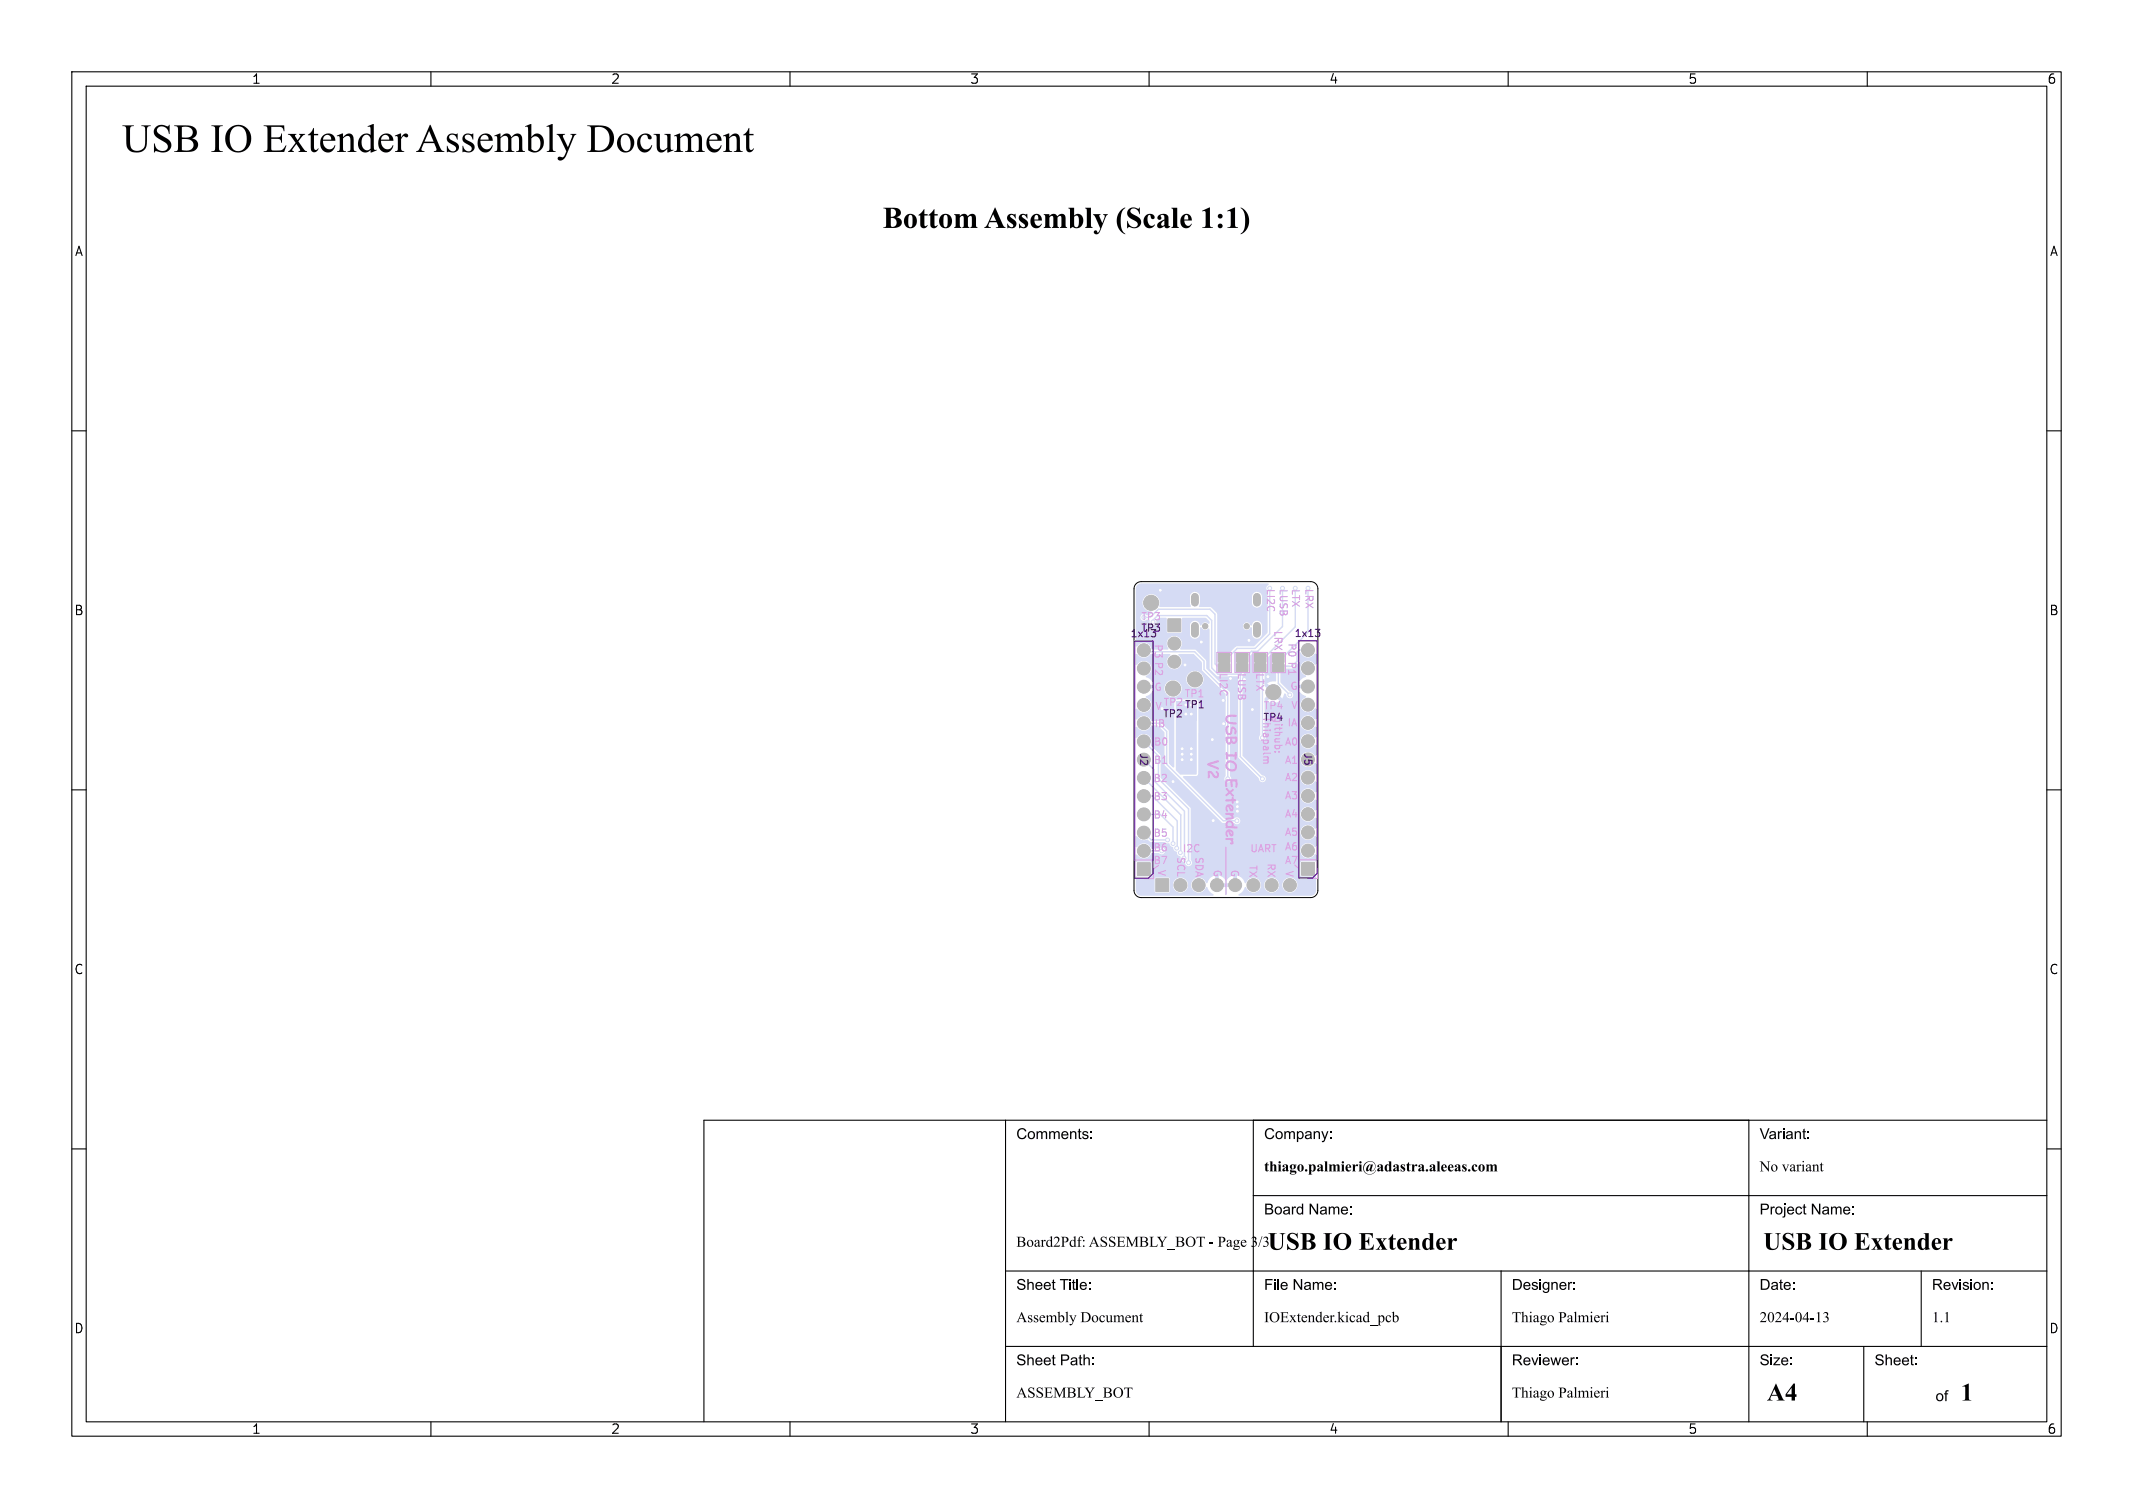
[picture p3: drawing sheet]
<svg xmlns="http://www.w3.org/2000/svg" width="297mm" height="210mm" viewBox="0 0 297 210" stroke-linecap="round" stroke-linejoin="round" font-family="sans-serif">
<path d="M158.2 81.3l.4-.2 .3-.1h23.6a1 1 0 0 1 1 1v42a1 1 0 0 1-1 1h-23.6a1 1 0 0 1-1-1v-42l.1-.4z" fill="none" stroke="#000" stroke-width=".14"/>
<g fill="#d5dbf4" stroke="#d5dbf4" stroke-width=".14">
<path d="M161 122.4h1.7v1.7h-1.7z"/>
<path d="M162.7 86.2h1.7v1.7h-1.7z"/>
<path d="M158.4 120.2h1.7v1.7h-1.7z"/>
<path d="M174.7 92.5l.8-.5 .7 .5v1h-1.5z"/>
<path d="M174.7 91h1.5v1.2l-.7-.5-.8 .5z"/>
<path d="M172.2 92.5l.8-.5 .7 .5v1h-1.5z"/>
<path d="M172.2 91h1.5v1.2l-.7-.5-.8 .5z"/>
<path d="M177.2 92.5l.8-.5 .7 .5v1h-1.5z"/>
<path d="M177.2 91.1h1.5v1.1l-.7-.5-.8 .5z"/>
<path d="M169.7 92.5l.7-.5 .8 .5v1h-1.5z"/>
<path d="M169.7 91h1.5v1.2l-.8-.5-.7 .5z"/>
<path d="M181.3 120.2h1.7v1.7h-1.7z"/>
<circle cx="177.3" cy="96.4" r="1"/>
<circle cx="160.3" cy="83.9" r="1"/>
<circle cx="163.3" cy="95.9" r="1"/>
<circle cx="166.4" cy="94.6" r="1"/>
<circle cx="164.4" cy="123.3" r=".85"/>
<circle cx="166.9" cy="123.3" r=".85"/>
<circle cx="169.4" cy="123.3" r=".85"/>
<circle cx="172" cy="123.3" r=".85"/>
<circle cx="174.5" cy="123.3" r=".85"/>
<circle cx="177.1" cy="123.3" r=".85"/>
<circle cx="179.6" cy="123.3" r=".85"/>
<circle cx="163.5" cy="89.6" r=".85"/>
<circle cx="163.5" cy="92.2" r=".85"/>
<circle cx="159.3" cy="118.5" r=".85"/>
<circle cx="159.3" cy="116" r=".85"/>
<circle cx="159.3" cy="113.4" r=".85"/>
<circle cx="159.3" cy="110.9" r=".85"/>
<circle cx="159.3" cy="108.3" r=".85"/>
<circle cx="159.3" cy="105.8" r=".85"/>
<circle cx="159.3" cy="103.3" r=".85"/>
<circle cx="159.3" cy="100.7" r=".85"/>
<circle cx="159.3" cy="98.2" r=".85"/>
<circle cx="159.3" cy="95.6" r=".85"/>
<circle cx="159.3" cy="93.1" r=".85"/>
<circle cx="159.3" cy="90.6" r=".85"/>
<circle cx="182.1" cy="118.5" r=".85"/>
<circle cx="182.1" cy="115.9" r=".85"/>
<circle cx="182.1" cy="113.4" r=".85"/>
<circle cx="182.1" cy="110.8" r=".85"/>
<circle cx="182.1" cy="108.3" r=".85"/>
<circle cx="182.1" cy="105.8" r=".85"/>
<circle cx="182.1" cy="103.2" r=".85"/>
<circle cx="182.1" cy="100.7" r=".85"/>
<circle cx="182.1" cy="98.1" r=".85"/>
<circle cx="182.1" cy="95.6" r=".85"/>
<circle cx="182.1" cy="93.1" r=".85"/>
<circle cx="182.1" cy="90.5" r=".85"/>
<circle cx="174.4" cy="98.8" r=".27"/>
<circle cx="171.3" cy="94.5" r=".27"/>
<circle cx="161.6" cy="82.2" r=".27"/>
<circle cx="170.3" cy="97.5" r=".27"/>
<circle cx="163.3" cy="108.8" r=".27"/>
<circle cx="170.4" cy="100.8" r=".28"/>
<circle cx="173.9" cy="89.2" r=".27"/>
<circle cx="167.3" cy="89.4" r=".27"/>
<circle cx="172.3" cy="112.3" r=".27"/>
<circle cx="165" cy="92.6" r=".28"/>
<circle cx="176.5" cy="94.2" r=".27"/>
<circle cx="168.8" cy="103" r=".27"/>
<circle cx="172.3" cy="111.7" r=".27"/>
<circle cx="172.3" cy="113" r=".27"/>
<circle cx="168.9" cy="114.3" r=".27"/>
<circle cx="165.9" cy="99.4" r=".27"/>
<circle cx="164.6" cy="105.8" r=".27"/>
<circle cx="164.6" cy="104.3" r=".27"/>
<circle cx="165.1" cy="99.4" r=".27"/>
<circle cx="164.6" cy="105" r=".27"/>
<circle cx="165.9" cy="104.3" r=".27"/>
<circle cx="165.9" cy="105.8" r=".27"/>
<circle cx="165.9" cy="105" r=".27"/>
<circle cx="163.8" cy="118.1" r=".27"/>
<circle cx="163.3" cy="117.5" r=".27"/>
<circle cx="165.5" cy="120.1" r=".27"/>
<circle cx="172.2" cy="114.3" r=".27"/>
<circle cx="175.8" cy="108.5" r=".27"/>
<circle cx="171" cy="108.5" r=".27"/>
<circle cx="164.4" cy="118.7" r=".27"/>
<circle cx="162.6" cy="117" r=".27"/>
<circle cx="179.6" cy="96.8" r=".27"/>
<circle cx="175.8" cy="93.1" r=".27"/>
</g>
<path d="M166.4 83.1v.8M166.4 87.2v1.1M175 83.1v.8M175 87.2v1.1" fill="none" stroke="#d5dbf4" stroke-width="1"/>
<g fill="none" stroke="#d5dbf4" stroke-width=".2">
<path d="M159.3 90.6l.2 .2h6.8l1.4 1.3v1.1l3.3 3.3v12M160.2 86l1.1-1.2h7.2l.7 .7v6.9l.5 .6h.7M161.2 85.7h6.8l.7 .7v6.6l.9 .9h3.1M172.7 93.9v11.5l3.1 3.1M173 93v.6M175.8 93.1v9.6M176.8 81.9v6.4l-2 2h-2.5l-1.1 1.1M178.1 91.4h.1M178.6 81.9v5.4l-3.5 3.4h-.9l-.7 .8M179.5 92.8h-1.5v2.4l1.6 1.6M180.4 81.9v5.4l-4.3 4.2h-.6M181.9 92.8l.2 .3"/>
<path d="M182.1 90.5h-1.2l-.3 .3M182.1 81.9v6.2l-3.3 3.3h-.8M159.3 110.9h1.2l3.4 3.4-.1 3.8M159.3 113.4h2.3l1.7 1.8v2.3M159.3 103.3l2 2v3.2l4.2 4.2v7.4M159.3 100.7h2l1.1 1.2v4.5l7.9 7.9h1.9M159.3 105.8l1.4 1.4v1.5l4.2 4.3v6.4M159.3 108.3l5.1 5.2v5.2M159.3 118.5h2.5M159.3 116l1 1h2.3"/>
</g>
<g fill="#d5dbf4">
<path d="M163.8 97.6h2.7l.2 .1-.1 10.1-.1 .1h-2.2l-.6-.7z"/>
<path d="M158.4 81.5l.5-.2h17.6l.2 .1a.59 .59 0 0 0-.2 .9v1.7h-.8v-.9a.7 .7 0 0 0-.7-.7 .7 .7 0 0 0-.7 .7v1a.7 .7 0 0 0 .8 .5 .7 .7 0 0 0 .6-.6h.8v4.1l-.2 .2h-.6v-1.3a.74 .74 0 0 0-.8-.5 .74 .74 0 0 0-.6 .6h-.2a.54 .54 0 0 0-.8-.3 .54 .54 0 0 0 0 .8 .54 .54 0 0 0 .8-.2l.1-.1 .1 .2v1a.7 .7 0 0 0 .8 .5 .7 .7 0 0 0 .6-.7h.6l-1.6 1.7h-2.5l-.9 .8h-1.7l-.1-.1v-5.3l-.9-.8-1.7-.1 .2-.5v-.9a.7 .7 0 0 0-.7-.7 .7 .7 0 0 0-.7 .7l.1 1.4h-4.3l-.1-.1a1.21 1.21 0 0 0-.9-1.6 1.21 1.21 0 0 0-1.4 1.1 1.21 1.21 0 0 0 1.2 1.3l.1 .2-.3 .3h-.4a.5 .5 0 0 0-.8-.1 .5 .5 0 0 0 .1 .8 .5 .5 0 0 0 .7-.1l.4 .1a.5 .5 0 0 0 .4 .7 .5 .5 0 0 0 .5-.7l.4-.4 1 .1 .1 1.8 .1 .2h1.9l.1-1.9 .1-.2h3.2l.5 .5v.3l-.1 .1a.62 .62 0 0 0-1.1 .2h-.1a.72 .72 0 0 0-.7-.6 .72 .72 0 0 0-.7 .6v1.4a.7 .7 0 0 0 .8 .5 .7 .7 0 0 0 .6-.7v-.8l.1-.2a.72 .72 0 0 0 1.1 .2l.1 .1 .1 5.6 1 1h2.8l.1 .1v11.2l2.9 2.9a.5 .5 0 0 0 .4 .5 .5 .5 0 0 0 .6-.5 .5 .5 0 0 0-.6-.5l-2.7-2.7v-11.2l.3-.3h.5l.1-.2v-2l.5-.5 .1 .2v2.4l.2 .1h.7l.1 .1v8.5a.5 .5 0 0 0-.1 .8 .5 .5 0 0 0 .8 0 .5 .5 0 0 0-.1-.8v-5l.7-.8 .4 .4-.8 .7a1.48 1.48 0 0 0 1.8 0l-.8-.7 .4-.4 .7 .8 .3-.7h.1l.2 .1a.5 .5 0 0 0 .5 .6 .5 .5 0 0 0 .5-.6 .5 .5 0 0 0-.6-.4l-1.2-1.2v-1.3l.6-.2 .1-.5 1.1-.1 .7-.7 .1-1.3 .1-.1a1.15 1.15 0 0 0 1 .7 1.15 1.15 0 0 0 1.1-.6l.2 .1v1.4l-.2 .1a1.08 1.08 0 0 0-1.8-.2 1.08 1.08 0 0 0 .6 1.7l-.1 .2a1.43 1.43 0 0 0-1 1.1h.9v.5h-.9a1.49 1.49 0 0 0 1 1.1v.1a1.08 1.08 0 0 0-.5 1.7 1.08 1.08 0 0 0 1.8-.2l.2 .1v1.4l-.2 .1a1.07 1.07 0 0 0-1.7-.3 1.07 1.07 0 0 0 .1 1.7 1.07 1.07 0 0 0 1.6-.4l.2 .1v1.3l-.2 .1a1.07 1.07 0 0 0-1.7-.3 1.07 1.07 0 0 0 .1 1.7 1.07 1.07 0 0 0 1.6-.4l.2 .1v1.4l-.2 .1a1.07 1.07 0 0 0-1.7-.3 1.07 1.07 0 0 0 .1 1.6 1.07 1.07 0 0 0 1.6-.4l.2 .2v1.3l-.2 .1a1.07 1.07 0 0 0-1.7-.3 1.07 1.07 0 0 0 .1 1.7 1.07 1.07 0 0 0 1.6-.4l.2 .1v1.3l-.2 .1a1.07 1.07 0 0 0-1.7-.2 1.07 1.07 0 0 0 .1 1.6 1.07 1.07 0 0 0 1.6-.4l.2 .1v1.4l-.2 .1a1.07 1.07 0 0 0-1.7-.3 1.07 1.07 0 0 0 .1 1.7 1.07 1.07 0 0 0 1.6-.4l.2 .1v1.3l-.2 .1a1.07 1.07 0 0 0-1.7-.3 1.07 1.07 0 0 0 .1 1.7 1.07 1.07 0 0 0 1.6-.4l.2 .1v1.4l-.2 .1a1.07 1.07 0 0 0-1.7-.3 1.07 1.07 0 0 0 .1 1.6 1.07 1.07 0 0 0 1.6-.4l.2 .2-.1 .9h-2.1v1.9l.2 .2 1.9-.1 .1 1.2h-2.6a1.06 1.06 0 0 0-1.1-1 1.06 1.06 0 0 0-1 1h-.5v-.2a1.06 1.06 0 0 0-1.8-.5 1.06 1.06 0 0 0 .4 1.8 1.06 1.06 0 0 0 1.4-1.1h.5v.2a1.06 1.06 0 0 0 1.1 .9 1.06 1.06 0 0 0 1-1.1h2.6v.8a.75 .75 0 0 1-.8 .7h-9.9l-.2-.1a1.98 1.98 0 0 0 1-1.1h.1a1.07 1.07 0 0 0 1.7 .6 1.07 1.07 0 0 0-.1-1.8 1.07 1.07 0 0 0-1.6 .7h-.2a1.43 1.43 0 0 0-1.1-1.1v.9h-.5v-.9l-.4 .2-.6 .5-.5-.5-.5-.2v.9h-.5v-.9a1.47 1.47 0 0 0-1.1 1.1h-.1a1.07 1.07 0 0 0-1.2-.8 1.07 1.07 0 0 0-.9 1h-.5v-.2a1.05 1.05 0 0 0-1.6-.6h-.9l-.2-.2h-1.8l-.1 .2v1.8l.2 .1h1.8l.1-.2v-1.7h.9h-.1a1.06 1.06 0 0 0 .3 1.8 1.06 1.06 0 0 0 1.4-1h.5v.2a1.08 1.08 0 0 0 .9 .9 1.08 1.08 0 0 0 1.2-.8h.1a1.77 1.77 0 0 0 .9 1.1l-.1 .1h-10a.75 .75 0 0 1-.7-.7v-1.9h1.9l.2-.2v-1.9h-2.1v-.9l.1-.1a1.09 1.09 0 0 0 1.1 .5 1.09 1.09 0 0 0 .9-.7h1a.5 .5 0 0 0 .8 .1 .5 .5 0 0 0 0-.8 .5 .5 0 0 0-.8 .1h-.9a1.15 1.15 0 0 0-1.9-.4l-.2 .2-.1-.1v-1.3l.1-.1a1.37 1.37 0 0 0 1.5 .4l.4 .4h2l.3 .1h.3l.2 .4 .3 .2a.62 .62 0 0 0 .6 .6 .68 .68 0 0 0 .5 .7 .57 .57 0 0 0 .6 .7 .5 .5 0 0 0 .7 .6 .5 .5 0 0 0 .1-.9v-7.2l-4.2-4.1v-3.2l-1.3-1.4a1.15 1.15 0 0 0-1.1-1.6 1.32 1.32 0 0 0-.9 .6l-.1-.2v-1.3l.1-.1a1.09 1.09 0 0 0 1.1 .6 1.09 1.09 0 0 0 .9-.8h.9l.9 1 .1 4.6 7.9 7.9 1.7 .1a.5 .5 0 0 0 .7 .1 .5 .5 0 0 0 0-.8 .5 .5 0 0 0-.7 .1h-1.4l-5.7-5.8 .1-.1h1.8l.2-.3 .1-10.1-.1-.2-.3-.1h-2.7l-.3 .2v9.2l-.1 .1-.7-.6v-4.6l-1.3-1.3h-1.1a1.11 1.11 0 0 0-.9-.7 1.11 1.11 0 0 0-1.1 .5l-.1-.1v-1.3l.1-.1a1.07 1.07 0 0 0 1.8 .1 1.07 1.07 0 0 0-.6-1.7l.1-.1a1.43 1.43 0 0 0 1-1.1h-.9v-.5l.9-.1a1.49 1.49 0 0 0-1.1-1l.1-.2a1.08 1.08 0 0 0 .5-1.7 1.08 1.08 0 0 0-1.8 .2l-.1-.1v-1.3l.1-.1a1.14 1.14 0 0 0 2 0h2.5l.2 .1a1.1 1.1 0 0 0-.5 1.3 1.1 1.1 0 0 0 1.3 .7 1.09 1.09 0 0 0 .8-.9 1.09 1.09 0 0 0-.5-1.1l.1-.1h2.1l1 1.1 .1 1.2 1.1 1.1h-.9v-.2a1.2 1.2 0 0 0-2.1-.5 1.2 1.2 0 0 0 .6 2h-1.6v-.2a1.2 1.2 0 0 0-1.9-.6 1.2 1.2 0 0 0 .3 2 1.2 1.2 0 0 0 1.6-1.2h1.8a1.2 1.2 0 0 0 1.3-1.3h.9l2.2 2.2v11.4a.5 .5 0 0 0-.1 .7 .5 .5 0 0 0 .8 0 .5 .5 0 0 0-.1-.8l-.1-11.6-3.2-3.3-.1-1.1-1.4-1.5h-2.1l-.1-.2a1.07 1.07 0 0 0 0-1.4 1.07 1.07 0 0 0-1.5-.1 1.07 1.07 0 0 0-.1 1.5l-.1 .2-2.3-.1a1.1 1.1 0 0 0-.9-.9 1.1 1.1 0 0 0-1.1 .6l-.1-.2v-7.9z"/>
<path d="M169.9 123h1.7v.5h-1.7z"/>
<path d="M176.5 91.6l.3-.4 .2 .1 .1 2.3 .1 .1h.4l.1 .1v1.1h-.7l-.6 .3 .8 .7-.4 .4-.7-.8v-1.7l.3-.3z"/>
</g>
<g fill="#fff" stroke="#fff" stroke-width=".14">
<circle cx="174.4" cy="98.8" r=".12"/>
<circle cx="171.3" cy="94.5" r=".12"/>
<circle cx="161.6" cy="82.2" r=".12"/>
<circle cx="170.3" cy="97.5" r=".12"/>
<circle cx="163.3" cy="108.8" r=".12"/>
<circle cx="170.4" cy="100.8" r=".12"/>
<circle cx="173.9" cy="89.2" r=".12"/>
<circle cx="167.3" cy="89.4" r=".12"/>
<circle cx="172.3" cy="112.3" r=".12"/>
<circle cx="165" cy="92.6" r=".12"/>
<circle cx="176.5" cy="94.2" r=".12"/>
<circle cx="168.8" cy="103" r=".12"/>
<circle cx="172.3" cy="111.7" r=".13"/>
<circle cx="172.3" cy="113" r=".13"/>
<circle cx="168.9" cy="114.3" r=".13"/>
<circle cx="165.9" cy="99.4" r=".12"/>
<circle cx="164.6" cy="105.8" r=".12"/>
<circle cx="164.6" cy="104.3" r=".12"/>
<circle cx="165.1" cy="99.4" r=".12"/>
<circle cx="164.6" cy="105" r=".12"/>
<circle cx="165.9" cy="104.3" r=".12"/>
<circle cx="165.9" cy="105.8" r=".12"/>
<circle cx="165.9" cy="105" r=".12"/>
<circle cx="163.8" cy="118.1" r=".12"/>
<circle cx="163.3" cy="117.5" r=".12"/>
<circle cx="165.5" cy="120.1" r=".12"/>
<circle cx="172.2" cy="114.3" r=".12"/>
<circle cx="175.8" cy="108.5" r=".12"/>
<circle cx="171" cy="108.5" r=".12"/>
<circle cx="164.4" cy="118.8" r=".12"/>
<circle cx="162.6" cy="117" r=".12"/>
<circle cx="179.6" cy="96.8" r=".12"/>
<circle cx="175.8" cy="93.1" r=".12"/>
<circle cx="177.3" cy="96.4" r=".5"/>
<circle cx="160.3" cy="83.9" r=".5"/>
<circle cx="163.3" cy="95.9" r=".5"/>
<circle cx="166.4" cy="94.6" r=".5"/>
<circle cx="167.8" cy="87.2" r=".33"/>
<circle cx="173.6" cy="87.2" r=".33"/>
<circle cx="161.8" cy="123.3" r=".5"/>
<circle cx="164.4" cy="123.3" r=".5"/>
<circle cx="166.9" cy="123.3" r=".5"/>
<circle cx="169.4" cy="123.3" r=".5"/>
<circle cx="172" cy="123.3" r=".5"/>
<circle cx="174.5" cy="123.3" r=".5"/>
<circle cx="177.1" cy="123.3" r=".5"/>
<circle cx="179.6" cy="123.3" r=".5"/>
<circle cx="163.5" cy="87.1" r=".5"/>
<circle cx="163.5" cy="89.6" r=".5"/>
<circle cx="163.5" cy="92.2" r=".5"/>
<circle cx="159.3" cy="121" r=".5"/>
<circle cx="159.3" cy="118.5" r=".5"/>
<circle cx="159.3" cy="116" r=".5"/>
<circle cx="159.3" cy="113.4" r=".5"/>
<circle cx="159.3" cy="110.9" r=".5"/>
<circle cx="159.3" cy="108.3" r=".5"/>
<circle cx="159.3" cy="103.3" r=".5"/>
<circle cx="159.3" cy="100.7" r=".5"/>
<circle cx="159.3" cy="98.2" r=".5"/>
<circle cx="159.3" cy="95.6" r=".5"/>
<circle cx="159.3" cy="93.1" r=".5"/>
<circle cx="159.3" cy="90.6" r=".5"/>
<circle cx="182.1" cy="121" r=".5"/>
<circle cx="182.1" cy="118.5" r=".5"/>
<circle cx="182.1" cy="115.9" r=".5"/>
<circle cx="182.1" cy="113.4" r=".5"/>
<circle cx="182.1" cy="110.8" r=".5"/>
<circle cx="182.1" cy="108.3" r=".5"/>
<circle cx="182.1" cy="103.2" r=".5"/>
<circle cx="182.1" cy="100.7" r=".5"/>
<circle cx="182.1" cy="98.1" r=".5"/>
<circle cx="182.1" cy="95.6" r=".5"/>
<circle cx="182.1" cy="93.1" r=".5"/>
<circle cx="182.1" cy="90.5" r=".5"/>
</g>
<path d="M166.4 83.1v.8M166.4 87.2v1.1M175 83.1v.8M175 87.2v1.1" fill="none" stroke="#fff" stroke-width=".6"/>
<g fill="#b9b9b9">
<path d="M174.7 91h1.5v2.5h-1.5z"/>
<path d="M172.2 91h1.5v2.5h-1.5z"/>
<path d="M177.2 91.1h1.5v2.4h-1.5z"/>
<path d="M169.7 91h1.5v2.5h-1.5z"/>
</g>
<g fill="#b9b9b9" stroke="#b9b9b9" stroke-width=".14">
<path d="M160.9 122.4h1.8v1.7h-1.8z"/>
<path d="M162.6 86.2h1.8v1.8h-1.8z"/>
<path d="M158.4 120.1h1.8v1.8h-1.8z"/>
<path d="M174.7 92.4l.8-.5 .8 .5v1.1h-1.6z"/>
<path d="M174.7 91h1.6v1.2l-.8-.5-.8 .5z"/>
<path d="M172.2 92.4l.8-.5 .7 .5v1.1h-1.5z"/>
<path d="M172.2 91h1.5l.1 1.2-.8-.5-.8 .5z"/>
<path d="M177.2 92.5l.8-.5 .8 .5v1h-1.6z"/>
<path d="M177.2 91h1.6v1.2l-.8-.4-.8 .4z"/>
<path d="M169.7 92.4l.7-.5 .8 .5v1.1h-1.5z"/>
<path d="M169.7 91h1.5v1.2l-.8-.5-.7 .5z"/>
<path d="M181.2 120.1h1.8v1.8h-1.8z"/>
<circle cx="177.3" cy="96.4" r="1.05"/>
<circle cx="160.3" cy="83.9" r="1.05"/>
<circle cx="163.3" cy="95.9" r="1.05"/>
<circle cx="166.4" cy="94.6" r="1.05"/>
<circle cx="167.8" cy="87.2" r=".37"/>
<circle cx="173.6" cy="87.2" r=".38"/>
<circle cx="164.4" cy="123.3" r=".9"/>
<circle cx="166.9" cy="123.3" r=".9"/>
<circle cx="169.4" cy="123.3" r=".9"/>
<circle cx="172" cy="123.3" r=".9"/>
<circle cx="174.5" cy="123.3" r=".9"/>
<circle cx="177.1" cy="123.3" r=".9"/>
<circle cx="179.6" cy="123.3" r=".9"/>
<circle cx="163.5" cy="89.6" r=".9"/>
<circle cx="163.5" cy="92.2" r=".9"/>
<circle cx="159.3" cy="118.5" r=".9"/>
<circle cx="159.3" cy="116" r=".9"/>
<circle cx="159.3" cy="113.4" r=".9"/>
<circle cx="159.3" cy="110.9" r=".9"/>
<circle cx="159.3" cy="108.3" r=".9"/>
<circle cx="159.3" cy="105.8" r=".9"/>
<circle cx="159.3" cy="103.3" r=".9"/>
<circle cx="159.3" cy="100.7" r=".9"/>
<circle cx="159.3" cy="98.2" r=".9"/>
<circle cx="159.3" cy="95.6" r=".9"/>
<circle cx="159.3" cy="93.1" r=".9"/>
<circle cx="159.3" cy="90.6" r=".9"/>
<circle cx="182.1" cy="118.5" r=".9"/>
<circle cx="182.1" cy="115.9" r=".9"/>
<circle cx="182.1" cy="113.4" r=".9"/>
<circle cx="182.1" cy="110.8" r=".9"/>
<circle cx="182.1" cy="108.3" r=".9"/>
<circle cx="182.1" cy="105.8" r=".9"/>
<circle cx="182.1" cy="103.2" r=".9"/>
<circle cx="182.1" cy="100.7" r=".9"/>
<circle cx="182.1" cy="98.1" r=".9"/>
<circle cx="182.1" cy="95.6" r=".9"/>
<circle cx="182.1" cy="93.1" r=".9"/>
<circle cx="182.1" cy="90.5" r=".9"/>
</g>
<path d="M166.4 83.1v.8M166.4 87.2v1.1M175 83.1v.8M175 87.2v1.1" fill="none" stroke="#b9b9b9" stroke-width="1.1"/>
<path d="M170.7 118v6.6M161.3 120.5l-.7 .5M180.3 120.5l.6 .5" fill="none" stroke="#db9de1" stroke-width=".15"/>
<g fill="#db9de1">
<path d="M170.8 99.7l.3-.1 .5-.1a.44 .44 0 0 1 .6 .2l-.1 .1h-.4a.69 .69 0 0 0-.8 .3 .47 .47 0 0 0 .6 .5h.5a.15 .15 0 0 1 .2 .1 .15 .15 0 0 1-.1 .2 1.3 1.3 0 0 1-1.5-.6v-.4z"/>
<path d="M170.8 101.1a.19 .19 0 0 1 .3 0 .19 .19 0 0 1-.2 .3v.1a.38 .38 0 0 0 0 .4 .38 .38 0 0 0 .3 .2l.1-.2a.56 .56 0 0 1 .4-.7 .63 .63 0 0 1 .5 .4 .63 .63 0 0 1-.2 .7l-.1-.2v-.2a.21 .21 0 0 0 0-.3 .21 .21 0 0 0-.3 0 .76 .76 0 0 1-.3 .8 .59 .59 0 0 1-.7-.8z"/>
<path d="M170.7 102.6h1.2a.31 .31 0 0 1 .4 .1 .31 .31 0 0 1 0 .3h-.3v-.1h-1.1l.1 .5 .2-.1 .1-.4h.3a.25 .25 0 0 0 0 .4 .25 .25 0 0 0 .4-.1v-.2h.3a.49 .49 0 0 1-.3 .5 .49 .49 0 0 1-.5-.1 .4 .4 0 0 1-.5 .3 .4 .4 0 0 1-.3-.5z"/>
<path d="M170.7 104.8h.2v.3h1v-.2a.14 .14 0 0 1 .2-.2 .14 .14 0 0 1 .1 .1v.9a.14 .14 0 0 1-.2 .1 .14 .14 0 0 1-.1-.1v-.3h-.2h-.7v.2a.14 .14 0 0 1-.2 .2 .14 .14 0 0 1-.1-.2z"/>
<path d="M170.9 106a.9 .9 0 0 1 1.3 .7h-.2a.52 .52 0 0 0-.6-.5 .52 .52 0 0 0-.5 .6 .56 .56 0 0 0 .5 .4 .56 .56 0 0 0 .6-.4v-.1h.2a.76 .76 0 0 1-.5 .8 .76 .76 0 0 1-.9-.3 .77 .77 0 0 1 .1-1.2z"/>
<path d="M170.7 108.6l.2-.1h1.3a1.37 1.37 0 0 1 0 1.2l-.2-.1v-.8h-.4v.7a.14 .14 0 0 1-.1 .1 .14 .14 0 0 1-.1-.1l-.1-.7h-.3a.56 .56 0 0 0-.1 .7 .14 .14 0 0 1-.1 .1 .14 .14 0 0 1-.2-.1z"/>
<path d="M170.7 109.8h.2l.4 .4 .1-.2a.2 .2 0 0 1 .2-.1 .2 .2 0 0 1 .2 .1l-.4 .4 .3 .2a.16 .16 0 0 1 .1 .2 .16 .16 0 0 1-.1 .1l-.5-.4-.3 .3a.13 .13 0 0 1-.2 0 .13 .13 0 0 1 0-.2l.3-.3-.3-.3z"/>
<path d="M170.7 111.4l.8-.1v-.2a.14 .14 0 0 1 .2-.1 .14 .14 0 0 1 .1 .1v.2h.2a.14 .14 0 0 1 .1 .1 .14 .14 0 0 1-.1 .2h-.2v.2a.15 .15 0 0 1-.2 .1 .15 .15 0 0 1-.1-.2v-.1h-.5a.2 .2 0 0 1-.3 0 .2 .2 0 0 1 0-.2z"/>
<path d="M170.8 112.1a.6 .6 0 0 1 1 .4h-.3l-.2-.2 .2 .4v-.2h.3a.32 .32 0 0 1-.3 .5 .32 .32 0 0 1-.3-.4l-.2-.3a.52 .52 0 0 0 0 .6v.1a.52 .52 0 0 1-.4-.4 .52 .52 0 0 1 .2-.5z"/>
<path d="M170.7 113.2h1a.15 .15 0 0 1 .1 .2 .15 .15 0 0 1-.2 .1 .38 .38 0 0 1 .1 .5 .38 .38 0 0 1-.5 .1 .34 .34 0 0 1-.6-.1 .48 .48 0 0 1 .7-.1h.2a.67 .67 0 0 0-.8-.5z"/>
<path d="M170.8 114.4a.59 .59 0 0 1 .6-.1 .59 .59 0 0 1 .4 .5h-.3a.31 .31 0 0 0-.4-.3 .31 .31 0 0 0-.1 .6h.4l.1-.3h.3l-.1 .3h.5a.13 .13 0 0 1 .1 .2 .13 .13 0 0 1-.1 .1h-1.4a.13 .13 0 0 1-.2-.1 .13 .13 0 0 1 .1-.2l-.1-.4z"/>
<path d="M170.8 115.6a.6 .6 0 0 1 1 .4h-.3l-.2-.2 .2 .4v-.2h.3a.32 .32 0 0 1-.3 .5 .32 .32 0 0 1-.3-.4l-.2-.3a.52 .52 0 0 0 0 .6v.1a.52 .52 0 0 1-.4-.4 .52 .52 0 0 1 .2-.5z"/>
<path d="M170.7 116.7h.9a.13 .13 0 0 1 .1 .1 .13 .13 0 0 1-.1 .2 .33 .33 0 0 1 .2 .4 .33 .33 0 0 1-.5 .2v-.2l.2-.1-.1-.2-.1-.1h-.6z"/>
<path d="M168.1 106.3l1.5-.4 .1 .1v.1l-1.1 .4 1.1 .4a.14 .14 0 0 1 0 .2 .14 .14 0 0 1-.2 .1l-1.3-.6z"/>
<path d="M168.2 107.4a.55 .55 0 0 1 .7 .3l.2 .2a.22 .22 0 0 0 .4 .1 .22 .22 0 0 0-.1-.3l-.1-.2v-.1a.49 .49 0 0 1 .4 .6 .49 .49 0 0 1-.5 .3l-.8-.7v.6l-.1 .2h-.1z"/>
</g>
<path d="M175.9 105.8h.5M176.4 105.8l.2 .2-.1 .2-.6 .1M176.5 105.8h-.1M177.5 104.7h.1M177.6 104.2h.5M178 104.7h.1" fill="none" stroke="#db9de1" stroke-width=".15"/>
<path d="M157.9 89.2h2.7v30.6h-2.7zM169.4 90.9h2v2.8h-2zM172 90.9h2v2.8h-2zM174.5 90.9h2v2.8h-2zM177 90.9h2v2.8h-2zM180.8 89.2h2.7v30.5h-2.7zM160.6 121v1.4h-1.3M183.5 121v1.3h-1.4" fill="none" stroke="#db9de1" stroke-width=".14"/>
<path d="M183.1 87.6h.7l-.4 .4M183.6 88l.2 .2v.3l-.2 .1" fill="none" stroke="#400080" stroke-width=".15"/>
<path d="M158 89.3h2.5v32.4l-.6 .6h-1.9zM180.9 89.3h2.5v32.3l-.6 .7h-1.9z" fill="none" stroke="#400080" stroke-width=".14"/>
<g fill="#000">
<path d="M123 28.9h1.3a.89 .89 0 0 1 1.1 .7h-.6a.56 .56 0 0 0-.8-.5v1.1a.57 .57 0 0 0 .8-.6h.6a.67 .67 0 0 1-.6 .6 .78 .78 0 0 1 .8 .8h-.7a.67 .67 0 0 0-.9-.7v1a.37 .37 0 0 0 .4 .3 .37 .37 0 0 0 .4-.3l.1-.3h.7a.97 .97 0 0 1-1.2 .7h-1.4a.3 .3 0 0 0 .4-.4v-1.9a.3 .3 0 0 0-.1-.3 .3 .3 0 0 0-.3-.1zM126.2 30a.9 .9 0 0 1 1.5 .6h-.6a.46 .46 0 0 0-.5-.6l-.1 .6a.96 .96 0 0 0 .3 1.1 .68 .68 0 0 0 .3-.9v-.2h.6a.94 .94 0 0 1-1.1 1.2 .94 .94 0 0 1-.6-1.5zM128.6 29.1l.1 .7h.5v.2h-.5v1.4l.2 .1 .2-.2a.51 .51 0 0 1-.6 .5 .51 .51 0 0 1-.4-.7v-1.1l-.2-.1zM130 29.1l.1 .7h.5v.2h-.5v1.4l.2 .1 .2-.2a.51 .51 0 0 1-.6 .5 .51 .51 0 0 1-.4-.7v-1.1l-.2-.1zM131.1 30a.9 .9 0 0 1 1.5 .6h-.6a.46 .46 0 0 0-.5-.6l-.1 .6a.96 .96 0 0 0 .3 1.1 .68 .68 0 0 0 .3-.9v-.2h.6a.94 .94 0 0 1-1.1 1.2 .94 .94 0 0 1-.6-1.5zM132.9 29.8h.7v.3a.61 .61 0 0 1 .6-.3 .61 .61 0 0 1 .5 .3 .62 .62 0 0 1 .8-.3 .62 .62 0 0 1 .4 .7v1l.2 .2h-1l.2-.1v-.3v-1.1l-.2-.1-.3 .2v1.2l.2 .2h-1l.2-.2v-.2v-1.1l-.2-.1-.4 .2 .1 1.2 .2 .2h-1l.1-.1 .1-.3v-1.2zM138.5 28.9l.9 1.9h-.7l-.4-1-.4 1h1.5l.3 .7 .3 .2h-1.3l.3-.2-.2-.6h-1l-.2 .5 .1 .2 .3 .1h-.9l.4-.4zM140.4 30a.85 .85 0 0 1 .9-.1l.1-.1v.6a.65 .65 0 0 0-.7-.4 .61 .61 0 0 0 .5 .6 .66 .66 0 0 1 .2 .9 .66 .66 0 0 1-.9 .2l-.2 .1-.1-.7h.1a.45 .45 0 0 0 .3 .5 .45 .45 0 0 0 .5-.1l-.3-.4a.76 .76 0 0 1-.4-1.1zM142 30a.85 .85 0 0 1 .9-.1l.1-.1 .1 .6a.65 .65 0 0 0-.8-.4 .61 .61 0 0 0 .5 .6 .66 .66 0 0 1 .3 .9 .66 .66 0 0 1-1 .2l-.2 .1v-.7a.45 .45 0 0 0 .3 .5 .45 .45 0 0 0 .5-.1l-.3-.4a.76 .76 0 0 1-.4-1.1zM143.7 30.1a.75 .75 0 0 1 .9-.3 .75 .75 0 0 1 .5 .8h-.5l-.1-.6a.36 .36 0 0 0-.4 .1 .36 .36 0 0 0-.1 .4l1.1 .1v.1h-1.1a.54 .54 0 0 0 .3 .7 .54 .54 0 0 0 .7-.2h.1a.85 .85 0 0 1-1.1 .5 .85 .85 0 0 1-.5-1.1zM145.3 29.8h.8v.3a.61 .61 0 0 1 .6-.3 .61 .61 0 0 1 .5 .3 .62 .62 0 0 1 .8-.3 .62 .62 0 0 1 .4 .7v1l.2 .2h-1l.2-.1v-.3v-1.1l-.2-.1-.4 .2 .1 1.2 .2 .2h-1l.2-.2v-.2v-1.1l-.2-.1-.4 .2v1.2l.2 .2h-1l.2-.1v-.3v-1.2zM148.8 28.9h.8v1.1a.76 .76 0 0 1 .9-.1 .76 .76 0 0 1 .3 .8h-.6v-.1a.38 .38 0 0 0-.1-.5 .38 .38 0 0 0-.5 .1v.9a.35 .35 0 0 0 .1 .5 .35 .35 0 0 0 .5-.2v-.7h.6a.93 .93 0 0 1-.4 .9 .93 .93 0 0 1-1 0l-.4 .2v-2.6z"/>
<path d="M151.1 28.9h.8v2.6l.2 .2h-1l.2-.1v-.3v-2.1zM152.2 29.8h1l-.1 .2 .4 1.1 .3-1-.2-.3h.6l-.2 .3-.7 1.7a.85 .85 0 0 1-.8 .8 .27 .27 0 0 1-.2-.3 .27 .27 0 0 1 .4-.2l.1 .3 .1-.1 .3-.5-.7-1.5zM156 29.3l.7-.4a3.2 3.2 0 0 0-.5 3.1l.5 .6a2.11 2.11 0 0 1-.7-3.3zM157.2 29.1a1.12 1.12 0 0 1 1.3 0l.2-.2v.9h-.1a.74 .74 0 0 0-.4-.7 .74 .74 0 0 0-.8 .2 .89 .89 0 0 0 .8 .8 .9 .9 0 0 1 .6 1.2 .9 .9 0 0 1-1.3 .4 .38 .38 0 0 0-.6 .1v-1h.1a.83 .83 0 0 0 .5 .7 .83 .83 0 0 0 .9-.1 .73 .73 0 0 0-.7-.8l-.1-.1a.85 .85 0 0 1-.4-1.4zM159.5 30a.73 .73 0 0 1 1.3 .3 .29 .29 0 0 1-.4 .2 .29 .29 0 0 1-.2-.3l-.1-.3a.95 .95 0 0 0 .3 1.6l.4-.2a.88 .88 0 0 1-1.2 .4 .88 .88 0 0 1-.3-1.2zM161.3 30.1a.79 .79 0 0 1 .9-.3 .79 .79 0 0 1 .5 .7v.8h-.6v-.6a.54 .54 0 0 0-.4 .7l1-.1v.2h.2a.39 .39 0 0 1-.4 .3 .39 .39 0 0 1-.4-.3 .55 .55 0 0 1-.5 .3 .55 .55 0 0 1-.5-.4 1.34 1.34 0 0 1 1-.8v-.2a.3 .3 0 0 0-.1-.4 .3 .3 0 0 0-.4 .1 .3 .3 0 0 1 0 .4 .3 .3 0 0 1-.4 0 .3 .3 0 0 1 .1-.4zM163.1 28.9h.8v2.6l.2 .2h-1l.2-.1v-.3v-2.1zM164.6 30.1a.75 .75 0 0 1 .9-.3 .75 .75 0 0 1 .5 .8h-.5l-.1-.6a.36 .36 0 0 0-.5 .1 .36 .36 0 0 0 0 .4l1.1 .1v.1h-1.1a.54 .54 0 0 0 .3 .7 .54 .54 0 0 0 .7-.2h.1a.85 .85 0 0 1-1.1 .5 .85 .85 0 0 1-.5-1.1zM167.4 29.4l1.1-.5v2.6l.1 .1 .3 .1h-1.5h.1a.34 .34 0 0 0 .4-.5v-1.7l-.2-.1h-.3zM170.9 29.4l1.1-.5v2.6l.1 .1 .3 .1h-1.5h.1a.34 .34 0 0 0 .4-.5v-1.7l-.2-.1h-.3zM172.7 28.9a2.08 2.08 0 0 1 1.2 1.9 2.08 2.08 0 0 1-1.2 1.8 3.2 3.2 0 0 0 .5-3.1z"/>
<circle cx="169.9" cy="31.5" r=".34"/>
<circle cx="169.9" cy="30.1" r=".33"/>
</g>
<g fill="none" stroke="#000" stroke-width=".15">
<path d="M10 10h277v190h-277zM12 12h273v186h-273zM60 10v2M110 10v2M160 10v2M210 10v2M260 10v2M10 60h2M285 60h2M10 110h2M285 110h2M140 156v42"/>
<path d="M174.5 156v31.5M243.5 156v42M285 156h-187v42M10 160h2M140 177h145M174.5 166.5h110.5M209 177v21M267.5 177v10.5M285 160h2M60 198v2M110 198v2M140 187.5h145"/>
<path d="M160 198v2M210 198v2M259.5 187.5v10.5M260 198v2"/>
</g>
<text font-size="5.6" x="17" y="22.6">USBIO ExtenderAssemblyDocument</text>
<g font-size="3.5">
<text x="176.5" y="174.9">USBIO Extender</text>
<text x="245.5" y="174.9">USBIO Extender</text>
<text x="246" y="195.9">A4</text>
<text x="273" y="196">1</text>
</g>
<g font-size="2.1">
<text x="141.5" y="159.2">Comments:</text>
<text x="176" y="159.2">Company:</text>
<text x="245" y="159.2">Variant:</text>
<text x="176" y="163.7">thiago.palmieri@adastra.aleeas.com</text>
<text x="245" y="163.7">No variant</text>
<text x="176" y="169.7">Board Name:</text>
<text x="245" y="169.7">Project Name:</text>
<text x="141.5" y="174.2">Board2Pdf:ASSEMBLY_BOT- Page3/3</text>
<text x="141.5" y="180.2">Sheet Title:</text>
<text x="141.5" y="184.7">AssemblyDocument</text>
<text x="176" y="184.7">IOExtender.kicad_pcb</text>
<text x="176" y="180.2">File Name:</text>
<text x="210.5" y="180.2">Designer:</text>
<text x="210.5" y="184.7">ThiagoPalmieri</text>
<text x="245" y="180.2">Date:</text>
<text x="245" y="184.7">2024-04-13</text>
<text x="269" y="180.2">Revision:</text>
<text x="269" y="184.7">1.1</text>
<text x="141.5" y="190.7">Sheet Path:</text>
<text x="210.5" y="190.7">Reviewer:</text>
<text x="245" y="190.7">Size:</text>
<text x="261" y="190.7">Sheet:</text>
<text x="141.5" y="195.2">ASSEMBLY_BOT</text>
<text x="210.5" y="195.2">ThiagoPalmieri</text>
<text x="269.5" y="195.7">of</text>
</g>
<g font-size="1.8">
<text x="35" y="11.9">1</text>
<text x="85" y="11.9">2</text>
<text x="135" y="11.9">3</text>
<text x="185" y="11.9">4</text>
<text x="235" y="11.9">5</text>
<text x="285" y="11.9">6</text>
<text x="10.3" y="35.9">A</text>
<text x="285.4" y="35.9">A</text>
<text x="10.3" y="85.9">B</text>
<text x="285.3" y="85.9">B</text>
<text x="10.3" y="135.9">C</text>
<text x="285.3" y="135.9">C</text>
<text x="10.3" y="185.9">D</text>
<text x="285.3" y="185.9">D</text>
<text x="35" y="199.9">1</text>
<text x="85" y="199.9">2</text>
<text x="135" y="199.9">3</text>
<text x="185" y="199.9">4</text>
<text x="235" y="199.9">5</text>
<text x="285" y="199.9">6</text>
</g>
<g font-size="1.4" fill="#db9de1">
<text x="176.3" y="81.9" transform="rotate(90 176.3 81.9)">LI2C</text>
<text x="178.1" y="81.9" transform="rotate(90 178.1 81.9)">LUSB</text>
<text x="179.8" y="81.9" transform="rotate(90 179.8 81.9)">LTX</text>
<text x="181.7" y="81.9" transform="rotate(90 181.7 81.9)">LRX</text>
<text x="158.9" y="86.5">TP3</text>
<text x="160.7" y="89.6" transform="rotate(90 160.7 89.6)">P3</text>
<text x="177.4" y="87.8" transform="rotate(90 177.4 87.8)">LRX</text>
<text x="179.3" y="89.5" transform="rotate(90 179.3 89.5)">P0 P1</text>
<text x="160.7" y="92.1" transform="rotate(90 160.7 92.1)">P2</text>
<text x="169.8" y="93.7" transform="rotate(90 169.8 93.7)">LI2C</text>
<text x="172.3" y="93.7" transform="rotate(90 172.3 93.7)">LUSB</text>
<text x="174.8" y="93.7" transform="rotate(90 174.8 93.7)">LTX</text>
<text x="160.7" y="101.3">IB</text>
<text x="160.7" y="96.3">G</text>
<text x="160.8" y="98.9">V</text>
<text x="162" y="98.4">TP2</text>
<text x="164.9" y="97.2">TP1</text>
<text x="175.8" y="99.7" transform="rotate(90 175.8 99.7)">Thiapalm</text>
<text x="175.9" y="98.9">TP4</text>
<text x="177.4" y="99.7" transform="rotate(90 177.4 99.7)">github:</text>
<text x="179.2" y="101.2">IA</text>
<text x="179.6" y="96.1">G</text>
<text x="179.7" y="98.8">V</text>
<text x="160.6" y="103.9">B0</text>
<text x="160.6" y="106.4">B1</text>
<text x="178.8" y="106.4">A1</text>
<text x="178.8" y="103.9">A0</text>
<text x="160.5" y="109">B2</text>
<text x="160.5" y="111.5">B3</text>
<text x="178.8" y="113.9">A4</text>
<text x="178.8" y="111.4">A3</text>
<text x="178.8" y="108.8">A2</text>
<text x="160.5" y="118.6">B6</text>
<text x="160.5" y="116.6">B5</text>
<text x="160.5" y="114">B4</text>
<text x="163.8" y="119.3" transform="rotate(90 163.8 119.3)">SCL</text>
<text x="164.6" y="118.7">I2C</text>
<text x="166.4" y="119.3" transform="rotate(90 166.4 119.3)">SDA</text>
<text x="174" y="118.7">UART</text>
<text x="178.8" y="116.5">A5</text>
<text x="178.8" y="118.5">A6</text>
<text x="160.5" y="120.4">B7</text>
<text x="161.2" y="121" transform="rotate(90 161.2 121)">V</text>
<text x="168.9" y="121" transform="rotate(90 168.9 121)">G</text>
<text x="171.3" y="121" transform="rotate(90 171.3 121)">G</text>
<text x="173.9" y="120.4" transform="rotate(90 173.9 120.4)">TX</text>
<text x="176.4" y="120.1" transform="rotate(90 176.4 120.1)">RX</text>
<text x="178.8" y="120.4">A7</text>
<text x="179" y="121.2" transform="rotate(90 179 121.2)">V</text>
</g>
<g font-size="1.4" fill="#400080">
<text x="157.3" y="88.9">1x13</text>
<text x="158.8" y="88.2">TP3</text>
<text x="180.2" y="88.9">1x13</text>
<text x="161.9" y="100.1">TP2</text>
<text x="164.9" y="98.8">TP1</text>
<text x="175.8" y="100.6">TP4</text>
<text x="158.5" y="104.8" transform="rotate(90 158.5 104.8)">J2</text>
<text x="181.4" y="104.8" transform="rotate(90 181.4 104.8)">J5</text>
</g>
</svg>
